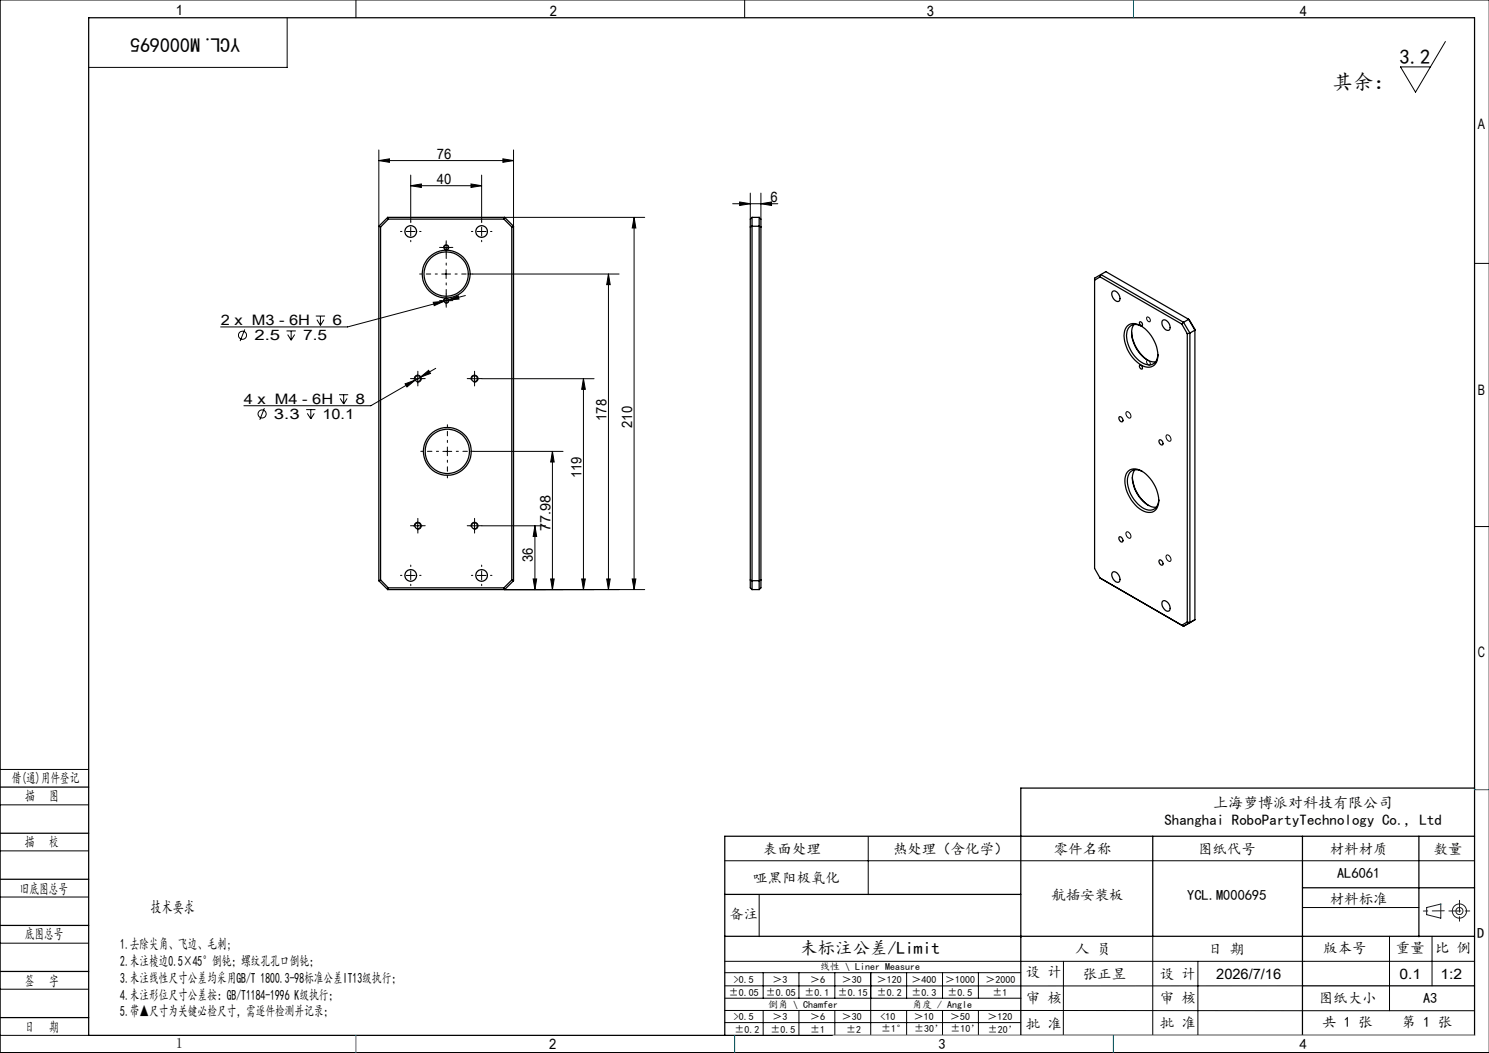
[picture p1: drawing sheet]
<svg xmlns="http://www.w3.org/2000/svg" width="420mm" height="297mm" viewBox="0 0 420 297" stroke-linecap="round" stroke-linejoin="round" font-family="sans-serif">
<g fill="none" stroke="#000" stroke-width=".28">
<path d="M100.4 0v5M210 0v5M420 0h-419.9v297h419.9M81 5v14h-56M407.7 11.7l-8.4 14.3-4.3-7.1h8.5M106.9 45.3l3-.5v1zM106.9 42.3v21.5M106.9 45.3h38M115.9 52.4l3-.5v1zM115.9 49.4v13M115.9 52.4h20M132.9 51.9l3 .5-3 .5z"/>
<path d="M135.9 49.4v13M141.9 44.8l3 .5-3 .5zM144.9 42.3v21.5M206.7 57.5h12.7M208.6 57l3 .5-3 .5zM211.6 54.5v7.3M214.6 57.5l3-.5v1zM214.6 54.5v7.3M114.6 65.3h2.5M115.9 64.1v2.5M124.6 77.3h2.5M124.6 69.8h2.5"/>
<path d="M125.1 70a.74 .74 0 0 1 .7-.9 .74 .74 0 0 1 .8 .8 .74 .74 0 0 1-.9 .6M125.8 68.5v2.5M125.8 76.1v2.5M133.3 77.3h41.3M134.6 65.3h2.5M135.9 64.1v2.5M142.3 61.3h39.6M171.6 77.3l.5 3h-1zM171.6 77.3v89M178.9 61.3l.5 3h-1.1zM178.9 61.3v105M415.9 74.3h4.1"/>
<path d="M69 92.9l-1.3 3.3M80.8 93.3h2.6M81.1 94.4l1 1.6M82.1 93.3v2.7M83.1 94.4l-1 1.6M89.1 89.1h2.6M89.4 90.2l1 1.6M90.4 89.1v2.7M91.4 90.2l-1 1.6M122.2 85.3l3-.3-2.7 1.2zM124.6 84.8h2.5M125.1 85a.75 .75 0 0 1 .7-.9 .75 .75 0 0 1 .8 .8 .75 .75 0 0 1-.9 .6"/>
<path d="M125.2 85l-27.2 7.2h-35.8M125.8 83.6v2.4M126.4 84.6l2.8-1.2 .3 .9zM126.4 84.6l-1.2 .4M131.3 83.4l-4.9 1.2M323.5 89.5a.72 .72 0 0 1 .8 .4 .72 .72 0 0 1-.2 .9l-.6-.6zM74.6 115.1l-1.3 3.3M86.4 115.5h2.6M86.7 116.6l1 1.5M87.7 115.5v2.6M88.7 116.6l-1 1.5M95.6 111.3h2.6"/>
<path d="M96 112.4l.9 1.5M96.9 111.3v2.6M97.9 112.4l-1 1.5M114.3 108.3l2.8-1.1-2.3 1.9zM116.6 106.8h2.5M116.9 107.1a1 1 0 0 1 .9-1.3 1 1 0 0 1 1 1.1 1 1 0 0 1-1.2 .9M117.1 107.2l-12.5 7.2h-35.8M117.8 105.5v2.6M118.6 106.4l2.3-1.9 .5 .8zM118.6 106.4l-1.5 .8M122.9 103.9l-4.3 2.5M132.6 106.8h2.5"/>
<path d="M132.9 107.1a.99 .99 0 0 1 .9-1.3 .99 .99 0 0 1 1 1.1 .99 .99 0 0 1-1.2 .9M133.8 105.5v2.6M135.9 106.8h31.7M164.6 106.8l.5 3h-1zM164.6 106.8v59.5M317.7 116.2a1.07 1.07 0 0 1 1.1 .5 1.07 1.07 0 0 1-.1 1.2 1.23 1.23 0 0 1-1-1.7zM323.5 101.7a.75 .75 0 0 1 .8 .4 .75 .75 0 0 1-.1 .9 .99 .99 0 0 1-.7-1.3zM124.9 127.3h2.5M126.2 126.1v2.4M133.7 127.3h25.1M155.8 127.3v39M155.8 127.3l.5 3h-1z"/>
<path d="M329.1 122.7a1.09 1.09 0 0 1 1 .6 1.09 1.09 0 0 1-.1 1.2 1.23 1.23 0 0 1-.9-1.8zM116.6 148.3h2.5M116.9 148.6a1 1 0 0 1 .9-1.3 1 1 0 0 1 1 1.1 1 1 0 0 1-1.2 .9M117.8 147.1v2.4M132.6 148.3h2.5M132.9 148.6a.99 .99 0 0 1 .9-1.3 .99 .99 0 0 1 1 1.1 .99 .99 0 0 1-1.2 .9M133.8 147.1v2.4M135.9 148.3h18M150.9 148.3v18M150.9 148.3l.5 3h-1zM317.7 150.1a1.06 1.06 0 0 1 1.1 .5 1.06 1.06 0 0 1-.1 1.2 1.25 1.25 0 0 1-1-1.7zM329.1 156.6a1.09 1.09 0 0 1 1 .6 1.09 1.09 0 0 1-.1 1.2 1.25 1.25 0 0 1-.9-1.8z"/>
<path d="M415.9 148.5h4.1M114.6 162.3h2.5M115.9 161v2.5M134.6 162.3h2.5M135.9 161v2.5M142.3 166.3h39.6M150.4 163.3h1l-.5 3zM155.3 163.3h1l-.5 3zM164.1 163.3h1l-.5 3zM171.1 163.3h1l-.5 3zM178.3 163.3h1.1l-.5 3zM0 217h25"/>
<path d="M0 227h25M0 240h25M244.9 236v16.3M0 253h25M204.4 242.8h211.5M214.1 252.4v11.8M367.4 256h32.8M0 266h25M0 279h25M204.4 271.1h211.5M204.4 278.1h163M204.4 274.4h83.5"/>
<path d="M215.3 274.4v7.1M225.4 274.4v7.1M235.5 274.4v7.1M245.6 274.4v17.6M255.7 274.4v7.1M265.9 274.4v7.1M276 274.4v7.1M300 271.1l-.1 21M325.2 264.1v27.9M337.9 271.1v20.9M391.9 264.1v21M403.9 264.1v14"/>
<path d="M0 292h25M204.4 285l211.5 .1M204.4 288.4h83.5M204.5 281.5h83.5M215.3 285v7M225.4 285v7M235.5 285v7M255.7 285v7M265.9 285v7M276 285v7M287.9 292h128"/>
<circle cx="68.4" cy="94.6" r="1.15"/>
<circle cx="73.9" cy="116.8" r="1.15"/>
</g>
<g fill="none" stroke="#191924" stroke-width=".28">
<path d="M402.4 256l4-1v4l-4-1z"/>
<circle cx="411.7" cy="257" r="1"/>
<circle cx="411.7" cy="257" r="2"/>
</g>
<g fill="none" stroke="#000" stroke-width=".35">
<path d="M25 5h390.9v287h-390.9zM106.9 63.8v100M106.9 63.8l.5 .2M107.4 64v99.6M109.4 61.3l-2.5 2.5M109.4 61.3l.1 .5M109.4 61.3h32.9M109.5 61.8l-2.1 2.2M109.5 61.8h32.6M142.1 61.8l2.3 2.2M142.3 61.3l-.2 .5M142.3 61.3l2.6 2.5"/>
<path d="M144.4 64v99.6M144.9 63.8l-.5 .2M144.9 63.8v100M211.6 64l.5-.2h2l.5 .2M212.1 61.3h2M212.1 61.3l-.5 .5v104l.5 .5M212.1 61.3v105M214.1 61.3v105M214.1 61.3l.5 .5v104l-.5 .5M310.3 78.1l-1.5 .9M310.3 78.1l23 13.3M310.5 77.4l-1.7 1.1v81.8l1.5 2.8"/>
<path d="M310.5 77.4l23.3 13.5M310.5 77.4l-.2 .7M310.5 77.4l1.4-.8 23.4 13.5M313.8 82.3a1.38 1.38 0 0 1 2 1.2l.1 .4a.81 .81 0 0 1-.3 1.1 .81 .81 0 0 1-1.1-.3l-.9-1.4zM318 91.9a3.4 3.4 0 0 1 4.4 .4 9.5 9.5 0 0 1 3.8 9.8 2.83 2.83 0 0 1-4.4 .8 9.9 9.9 0 0 1-4.6-9.6zM319.2 93.7a10.5 10.5 0 0 0 4.6 7.9M319.8 91.5a7 7 0 0 0 1.3 7.6 6 6 0 0 0 4.8 3M321.5 90.8a.62 .62 0 0 1 .7 .3 .62 .62 0 0 1-.2 .8l-.6-.6zM322 92a2.67 2.67 0 0 0-3-.1 2.67 2.67 0 0 0-1.3 2.8 9 9 0 0 0 6 8.2 2.52 2.52 0 0 0 2.9-2.9M327.9 90.4a1.4 1.4 0 0 1 2 1.2l.1 .4a.82 .82 0 0 1-.3 1.1 .82 .82 0 0 1-1.1-.3l-.7-1-.2-.8zM333.3 91.4l1.6 2.7M333.8 90.9l-.5 .5"/>
<path d="M333.8 90.9l1.8 3M334.9 94.1v81.3M335.3 90.1l1.7 3-1.4 .8M335.3 90.1l-1.5 .8M335.3 90.1l1.7 2.8v81.9M335.6 93.9l-.7 .2M335.6 93.9v81.7M315.8 117.5a.93 .93 0 0 1 .8 1.5 .93 .93 0 0 1-.8-1.5zM321.5 103a.62 .62 0 0 1 .7 .4 .62 .62 0 0 1-.2 .7l-.6-.6zM318.3 132.9a3.5 3.5 0 0 1 4.4 .4 10 10 0 0 1 4 9.2 2.63 2.63 0 0 1-4 1.7 10 10 0 0 1-5.2-9.9zM319.4 134.6a10.8 10.8 0 0 0 4.6 8M320.1 132.5a6 6 0 0 0 .3 6.1 7.3 7.3 0 0 0 5.5 4.5l.3-.1"/>
<path d="M322.3 133a2.67 2.67 0 0 0-3.1-.2 2.67 2.67 0 0 0-1.2 2.8 9 9 0 0 0 5.9 8.3 2.54 2.54 0 0 0 2.9-3M327.1 124.1a.82 .82 0 0 1 .8 .5 .82 .82 0 0 1-.2 .9l-.6-.5-.2-.5zM315.8 151.4a.97 .97 0 0 1 .8 1.5 .97 .97 0 0 1-.8-1.5zM327.1 157.9a.97 .97 0 0 1 .8 1.5 .97 .97 0 0 1-.8-1.5zM106.9 163.8l2.5 2.5M107.4 163.6l2.1 2.2M107.4 163.6l-.5 .2M109.4 166.3h32.9M109.5 165.8h32.6M109.5 165.8l-.1 .5M142.1 165.8l.2 .5M144.4 163.6l-2.3 2.2"/>
<path d="M144.4 163.6l.5 .2M144.9 163.8l-2.6 2.5M211.6 163.6l.5 .2h2l.5-.2M212.1 166.3h2M310.3 163.1l23.5 13.5M310.3 163.1l.2 .1M313.8 161.5a1.38 1.38 0 0 1 2 1.2l.1 .4a.81 .81 0 0 1-.3 1.1 .81 .81 0 0 1-1.1-.3l-.9-1.4zM327.9 169.6a1.55 1.55 0 0 1 2.1 1.6 .82 .82 0 0 1-.3 1.1 .82 .82 0 0 1-1.1-.3l-.7-1-.2-.8zM334.9 175.4l-1.6 1 .5 .2M334.9 175.4l.7 .2M335.6 175.6l-1.8 1M337 174.8l-1.4 .8"/>
<path d="M337 174.8l-3.2 1.8M0 222h25M0 235h25M325.2 235.9v28.2M367.4 235.9v56.1M400.2 235.9v28.3M415.9 235.9h-211.5v56.1M415.9 222.3h-128v69.7M0 248h25M204.4 252.3h83.5M367.4 250.4h48.5M0 261h25"/>
<path d="M0 274h25M204.4 264.1h211.5M367.4 278.1h48.5M0 287h25"/>
<circle cx="115.9" cy="65.3" r="1.66"/>
<circle cx="125.8" cy="77.3" r="6.2"/>
<circle cx="125.8" cy="69.8" r=".63"/>
<circle cx="125.9" cy="77.3" r="6.7"/>
<circle cx="135.8" cy="65.3" r="1.65"/>
<circle cx="125.9" cy="84.8" r=".62"/>
<circle cx="117.9" cy="106.8" r=".82"/>
<circle cx="133.8" cy="106.8" r=".82"/>
<circle cx="126.2" cy="127.3" r="6.8"/>
<circle cx="126.2" cy="127.3" r="6.2"/>
<circle cx="117.8" cy="148.3" r=".83"/>
<circle cx="133.8" cy="148.3" r=".83"/>
<circle cx="115.9" cy="162.3" r="1.66"/>
<circle cx="135.8" cy="162.3" r="1.65"/>
</g>
<path d="M407.4 256.9l-5.9 .1M408.7 256.9h6M411.7 253.9v6" fill="none" stroke="#191924" stroke-width=".28" stroke-dasharray="6.3 1.3 1.3 1.3" stroke-dashoffset="3"/>
<path d="M235 292h180.9" fill="none" stroke="#c0c0c0" stroke-width=".28"/>
<path d="M319.7 0v5M415.9 222.7h4.1M100.4 292v5M207.2 292v5M314 292v5" fill="none" stroke="#00f" stroke-width=".28"/>
<path d="M406.4 255h.1" fill="none" stroke="#0ff" stroke-width=".28"/>
<g fill="none" stroke="#000" stroke-width=".28" stroke-dasharray="30.5 1.3 1.3 1.3">
<path d="M113.4 65.3h-.4M115.9 62.8v-.4M115.9 67.8v.4M118.4 65.3h.4M124.6 69.8h-.6M125.9 68.5v-.6M125.9 71v.7M127.1 69.8h.6M133.4 65.3h-.4M135.9 62.8v-.4M135.9 67.8v.4M138.4 65.3h.4"/>
<path d="M124.6 84.8h-.6M125.9 83.5v-.6M125.9 86v.7M127.1 84.8h.6M116.6 106.8h-.8M117.9 105.5v-.8M117.9 108v.9M119.1 106.8h.8M132.6 106.8h-.8M133.9 105.5v-.8M133.9 108v.9M135.1 106.8h.8"/>
<path d="M115.9 159.8v-.4M116.6 148.3h-.8M117.9 147v-.8M117.9 149.5v.9M119.1 148.3h.8M132.6 148.3h-.8M133.9 147v-.8M133.9 149.5v.9M135.1 148.3h.8M135.9 159.8v-.4M113.4 162.3h-.4M115.9 164.8v.4"/>
<path d="M118.4 162.3h.4M133.4 162.3h-.4M135.9 164.8v.4M138.4 162.3h.4"/>
</g>
<path d="M123.4 77.3h-5M125.9 74.8v-5M125.9 79.8v5M128.4 77.3h5M123.7 127.3h-5M126.2 124.8v-5M126.2 129.8v5M128.7 127.3h5" fill="none" stroke="#000" stroke-width=".28" stroke-dasharray="30.5 1.3 1.3 1.3" stroke-dashoffset="29.9"/>
<g fill="#000">
<path d="M106.9 45.3l3-.5v1zM141.9 44.8l3 .5-3 .5z"/>
<path d="M115.9 52.4l3-.5v1zM132.9 51.9l3 .5-3 .5zM118.6 106.4l2.8-1.1-.5-.8zM114.3 108.3l.5 .8 2.3-1.9zM126.4 84.6l3.1-.3-.3-.9zM122.2 85.3l.3 .9 2.7-1.2zM208.6 57l3 .5-3 .5zM214.6 57.5l3-.5v1z"/>
<path d="M178.9 61.3l.5 3h-1.1zM178.3 163.3h1.1l-.5 3zM164.6 106.8l.5 3h-1zM164.1 163.3h1l-.5 3zM171.6 77.3l.5 3h-1zM171.1 163.3h1l-.5 3z"/>
<path d="M150.4 163.3h1l-.5 3zM150.9 148.3l.5 3h-1zM155.3 163.3h1l-.5 3zM155.8 127.3l.5 3h-1z"/>
</g>
<g font-size="5.8">
<text x="394.8" y="18">3.2</text>
<text x="375.9" y="25.2">其余：</text>
</g>
<text font-size="5.6" x="67.7" y="10.6" transform="rotate(-180 67.7 10.6)">YCL.M000695</text>
<text font-size="4.9" x="225.7" y="269">未标注公差/Limit</text>
<text font-size="4.7" x="42.5" y="257.5">技术要求</text>
<g font-size="4.2">
<text x="342.2" y="227.9">上海萝博派对科技有限公司</text>
<text x="328.5" y="232.8">Shanghai RoboPartyTechnology Co., Ltd</text>
</g>
<g font-size="4.1">
<text x="49.6" y="4.3">1</text>
<text x="155.1" y="4.6">2</text>
<text x="261.4" y="4.6">3</text>
<text x="366.6" y="4.6">4</text>
<text x="416.9" y="36.3">A</text>
<text x="123.3" y="44.7">76</text>
<text x="123.3" y="51.8">40</text>
<text x="217.4" y="56.9">6</text>
<text x="62.3" y="91.8">2 x M3 - 6H</text>
<text x="93.8" y="91.8">6</text>
<text x="71.8" y="96">2.5</text>
<text x="85.5" y="96">7.5</text>
<text x="416.9" y="111.3">B</text>
<text x="68.8" y="114">4 x M4 - 6H</text>
<text x="77.3" y="118.2">3.3</text>
<text x="91" y="118.2">10.1</text>
<text x="100.3" y="114">8</text>
<text x="171.1" y="118.7" transform="rotate(-90 171.1 118.7)">178</text>
<text x="178.3" y="120.7" transform="rotate(-90 178.3 120.7)">210</text>
<text x="164" y="134.9" transform="rotate(-90 164 134.9)">119</text>
<text x="155.3" y="149.8" transform="rotate(-90 155.3 149.8)">77.98</text>
<text x="150.3" y="158.6" transform="rotate(-90 150.3 158.6)">36</text>
<text x="416.9" y="185.3">C</text>
<text x="3.3" y="220.9">借(通)用件登记</text>
<text x="7.1" y="226">描</text>
<text x="13.9" y="226">图</text>
<text x="7" y="238.9">描</text>
<text x="13.8" y="238.9">校</text>
<text x="215.3" y="240.8">表面处理</text>
<text x="251.9" y="240.8">热处理（含化学）</text>
<text x="297.3" y="240.8">零件名称</text>
<text x="337.9" y="240.8">图纸代号</text>
<text x="375.1" y="240.8">材料材质</text>
<text x="404.4" y="240.8">数量</text>
<text x="212.5" y="249">哑黑阳极氧化</text>
<text x="377.1" y="247.7">AL6061</text>
<text x="5.6" y="252">旧底图总号</text>
<text x="296.6" y="253.7">航插安装板</text>
<text x="334.9" y="253.7">YCL.M000695</text>
<text x="375.1" y="254.9">材料标准</text>
<text x="205.7" y="259.3">备注</text>
<text x="7" y="265">底图总号</text>
<text x="33.9" y="267.6">1.去除尖角、飞边、毛刺;</text>
<text x="303.3" y="269">人 员</text>
<text x="340.8" y="269">日 期</text>
<text x="373.2" y="268.7">版本号</text>
<text x="393.7" y="268.7">重量</text>
<text x="404.8" y="268.7">比 例</text>
<text x="416.7" y="264.6">D</text>
<text x="33.9" y="272.4">2.未注棱边0.5×45°倒钝；螺纹孔孔口倒钝；</text>
<text x="289.3" y="275.5">设 计</text>
<text x="7" y="278">签</text>
<text x="13.8" y="278">字</text>
<text x="33.9" y="277.2">3.未注线性尺寸公差均采用GB/T 1800.3-98标准公差IT13级执行；</text>
<text x="33.9" y="281.9">4.未注形位尺寸公差按：GB/T1184-1996 K级执行；</text>
<text x="305.4" y="276">张正昱</text>
<text x="327.2" y="276">设 计</text>
<text x="343.1" y="276">2026/7/16</text>
<text x="394.8" y="276">0.1</text>
<text x="406.3" y="276">1:2</text>
<text x="33.9" y="286.7">5.带▲尺寸为关键必检尺寸，需逐件检测并记录；</text>
<text x="289.3" y="283">审 核</text>
<text x="327.2" y="282.9">审 核</text>
<text x="372" y="283">图纸大小</text>
<text x="401.4" y="283">A3</text>
<text x="7" y="291">日</text>
<text x="13.8" y="291">期</text>
<text x="289.3" y="290.1">批 准</text>
<text x="327.2" y="290">批 准</text>
<text x="373" y="289.8">共 1 张</text>
<text x="395.4" y="289.8">第 1 张</text>
<text x="49.6" y="295.6">1</text>
<text x="154.9" y="296">2</text>
<text x="264.7" y="296">3</text>
<text x="366.6" y="296">4</text>
</g>
<g font-size="2.8">
<text x="231.3" y="273.6">线性 \ Liner Measure</text>
<text x="205.6" y="280.8">±0.05</text>
<text x="207" y="277.2">&gt;0.5</text>
<text x="216" y="280.8">±0.05</text>
<text x="217.9" y="277.2">＞3</text>
<text x="227" y="280.8">±0.1</text>
<text x="228.5" y="277.2">＞6</text>
<text x="236.3" y="280.8">±0.15</text>
<text x="237.5" y="277.2">＞30</text>
<text x="247.4" y="277.2">＞120</text>
<text x="247.4" y="280.8">±0.2</text>
<text x="257.1" y="277.2">＞400</text>
<text x="257.1" y="280.8">±0.3</text>
<text x="266.6" y="277.2">＞1000</text>
<text x="267.3" y="280.8">±0.5</text>
<text x="278" y="277.2">＞2000</text>
<text x="279.9" y="280.8">±1</text>
<text x="207" y="287.8">&gt;0.5</text>
<text x="216.6" y="284.3">倒角 \ Chamfer</text>
<text x="217.9" y="287.8">＞3</text>
<text x="228.5" y="287.8">＞6</text>
<text x="237.5" y="287.8">＞30</text>
<text x="248.4" y="287.8">&lt;10</text>
<text x="257.3" y="284.3">角度 / Angle</text>
<text x="257.8" y="287.8">＞10</text>
<text x="268" y="287.8">＞50</text>
<text x="278.5" y="287.8">＞120</text>
<text x="207.1" y="291.3">±0.2</text>
<text x="217.3" y="291.3">±0.5</text>
<text x="228.5" y="291.3">±1</text>
<text x="238.7" y="291.3">±2</text>
<text x="248.6" y="291.1">±1°</text>
<text x="257.8" y="291.1">±30’</text>
<text x="268.1" y="291.1">±10’</text>
<text x="278.6" y="291.2">±20’</text>
</g>
</svg>
